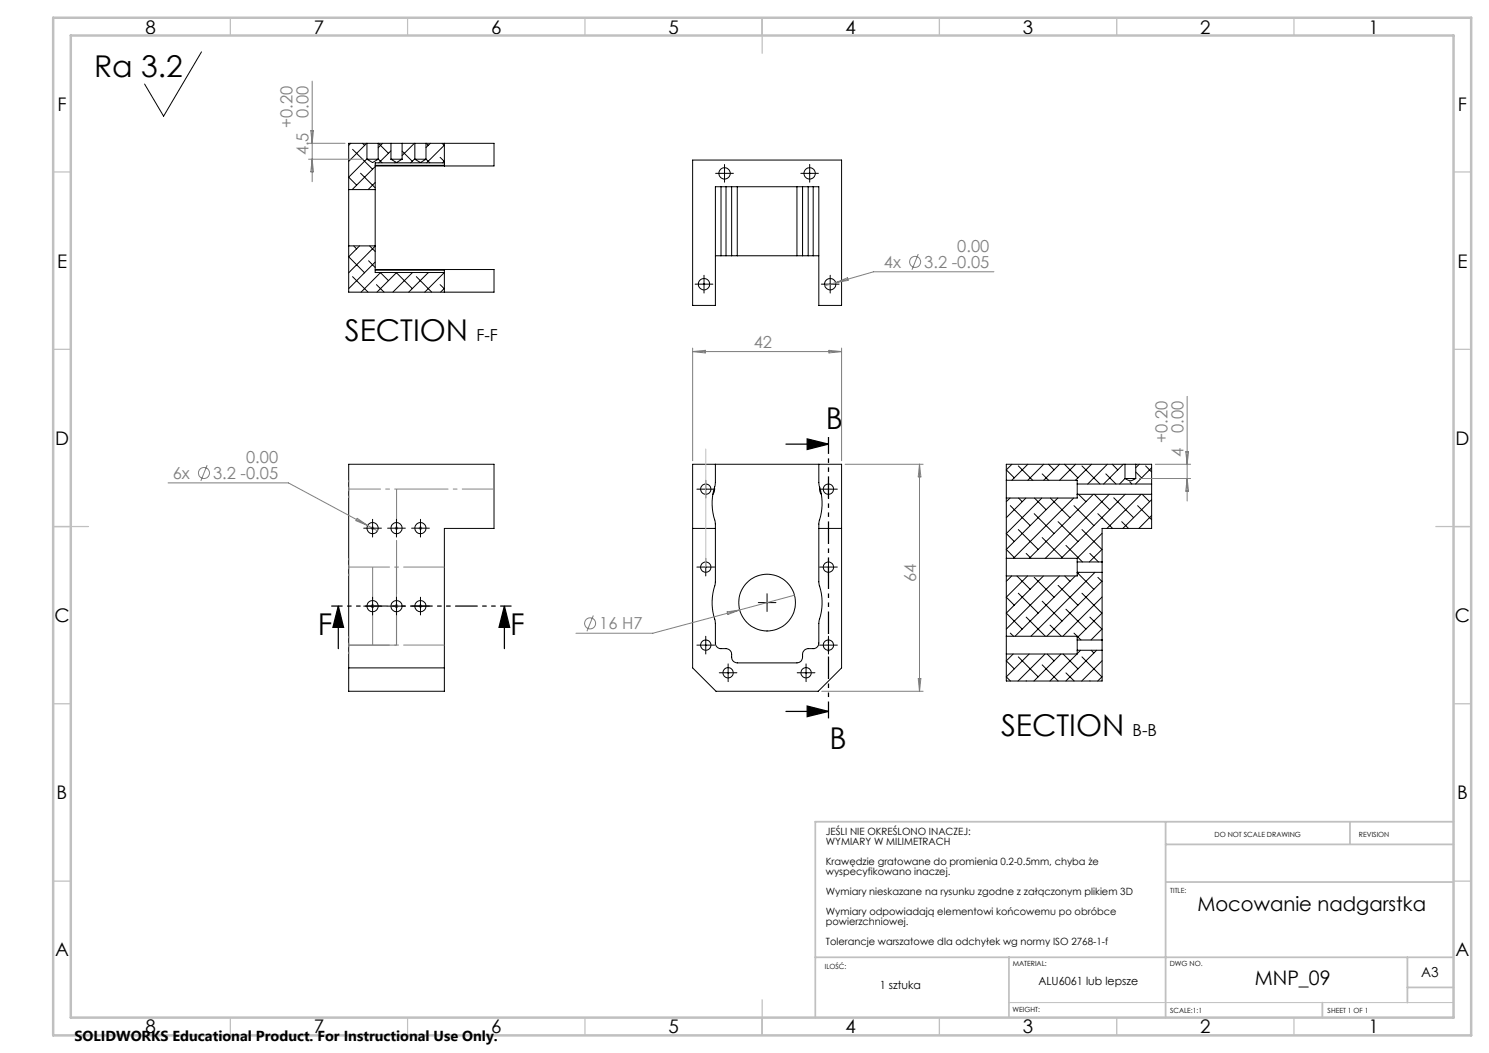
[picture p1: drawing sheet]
<svg xmlns="http://www.w3.org/2000/svg" width="420mm" height="297mm" viewBox="0 0 420 297" stroke-linecap="round" stroke-linejoin="round" font-family="sans-serif">
<g fill="none" stroke="#000" stroke-width=".28">
<path d="M56.8 14.6l-10.7 18.2-5.3-9.1M98.4 53.5v15.9M98.4 53.5h7.4M98.9 40.4l-.5 .6M99.4 42.1l5.7 5.6M101.7 48.9l4.1 4.1M102.2 40.4l.6 .6M103.4 40.4l-5 5.1M103.5 44.9h3.2M103.5 40.4h3.2M103.5 40.4h-5.1v13.1M103.5 44.8l-5.1 5.2 2.2 2.2"/>
<path d="M103.5 40.4v4.5M103.5 44.9l1.6 1 1.6-1M105.8 53.5v15.9M105.8 47l-6.5 6.5M105.8 51.5l-2 2M105.8 46.6h19.5M106.7 44.8l1.1 1.1M106.7 40.4h3.6M106.7 40.4v4.5M106.8 40.4l2.8 2.8M107.9 40.4l-1.2 1.3M110.3 44.9h3.1"/>
<path d="M110.3 40.4h3.1M110.3 42.5l-3.4 3.4M110.3 40.4v4.5M110.3 44.9l1.5 1 1.6-1M111.6 45.7l-.2 .2M113.4 42.6l2.9 2.9M113.4 40.4h3.6M113.4 40.4v4.5M116.9 40.4l-3.5 3.5M117 44.9h3.2M117 40.4h3.2M117 44.8l-1.1 1.1"/>
<path d="M117 40.4v4.5M117 44.9l1.6 1 1.6-1M120.2 40.4h19.1v6.4h-33.5M120.2 44.9l1 1M120.2 40.4v4.5M120.2 40.4l.6 .6M121.4 40.4l-1.2 1.2M124.1 44.4l1.2 1.1M124.7 40.4l.6 .7M125.3 45.9v.7M125.3 46.6v.2M125.3 40.4v5.5"/>
<path d="M125.3 41l-5 4.9M125.3 45.4l-.5 .5M125.3 45.9h-19.5v7.6M195.4 45.2h42v40.9h-6.4v-33.4h-29.2v33.4h-6.4zM201.9 48.9h5M203.4 52.7v19.4M204.4 46.4v5M204.8 52.7v19.4M206.4 52.7v19.4M208 52.7v19.4M224.8 52.7v19.4M225.9 48.9h5"/>
<path d="M226.4 52.7v19.4M228 52.7v19.4M228.4 46.4v5M229.4 52.7v19.4M98.4 69.4v13h40.9v-6.4h-33.5M98.4 69.4h7.4M99.4 78l4.4 4.4M99.8 69.4l.8 .8M101.4 69.4l-3 3 4.4 4.5M104 73.6l1.8 1.9M104.2 69.4l1.6 1.5M105.8 69.4l-7.4 7.5"/>
<path d="M105.8 73.9l-7.4 7.5M105.8 69.4v7.5h19.5M105.8 76.2h19.5M107.3 76.9l2.3 2.3M107.4 76.9l-5.6 5.5M111.8 76.9l4.5 4.5M111.9 76.9l-5.6 5.5M116.3 76.9l-5.5 5.5M117.4 78l4.4 4.4M120.8 76.9h.1M120.8 76.9l-5.5 5.5M125.2 76.9l.1 .1"/>
<path d="M125.3 76.2v.7M125.3 76v.2M125.3 76.9v5.5M125.3 76.9l-5.5 5.5M198.6 77.6v5.1M201.8 72.1h1.6M203.4 72.1h1.4M204.8 72.1h1.6M206.4 72.1h1.6M208 72.1h16.8M224.8 72.1h1.6M226.4 72.1h1.6"/>
<path d="M228 72.1h1.4M229.4 72.1h1.6M234.2 77.6v5.1M106.2 80.3l2.1 2.1M124.1 80.3l1.2 1.2M125.3 81.3l-1 1.1M196.1 80.1h5M231.7 80.1h5M98.4 130.9h40.9v18.1h-14v46h-26.9zM195.4 130.9h42v57.5l-6.6 6.6h-28.8l-6.6-6.6zM196.6 138h5M199.1 135.5v5"/>
<path d="M201.5 137.5v1l-.4 .9M201.8 130.9v5.5a17.8 17.8 0 0 0 0 11.1v16.9a17.7 17.7 0 0 0 0 11.1v5.9a1.57 1.57 0 0 0 1.6 1.5 3.2 3.2 0 0 1 2.3 .3l.6 1.1a2.07 2.07 0 0 0 1.3 2.6l17.2 .1a1.76 1.76 0 0 0 1.6-2.4 1.63 1.63 0 0 1 1.6-1.7 2.88 2.88 0 0 0 2.3-.2l.4-.5 .3-.8v-5.7a18.1 18.1 0 0 0 0-11.5v-16.5a18 18 0 0 0 0-11.4v-5.4M231.2 138h5M231.2 137.5v1l.5 .9M233.7 135.5v5M283.8 135.5v5M283.8 135.5h20v1M285.4 130.9l-1.6 1.6 2.3 2.3M287.2 131.4l4.1 4.1M289.9 130.9l-4.5 4.6M294 133.7l1.8 1.8M294.4 130.9l-4.5 4.6"/>
<path d="M295.8 130.9l1.5 1.6M298.9 130.9l-4.5 4.6M300.2 130.9l3.9 3.9M303.4 130.9l-4.5 4.6M303.8 136.5v2.9M303.8 139.4v1.1h-20M303.8 139.4h21M303.8 136.5h21M303.9 139.4l-.1 .1M304.2 139.4l2.1 2.1M305.2 131.4l5.1 5.1M307.9 130.9l-4.5 4.6"/>
<path d="M308.4 139.4l-18.1 18.1M308.7 139.4l4.3 4.4M311.9 133.7l2.9 2.8M312.3 130.9l-5.5 5.6M312.9 139.4l-18 18.1M313.7 130.9l1.6 1.6M316.9 130.9l-5.6 5.6M317.3 135a2.12 2.12 0 0 0 3.1 0M317.3 135h3.1M317.3 130.9h3.1M317.3 130.9h-33.5v4.6M317.3 135l-1.5 1.5"/>
<path d="M317.3 130.9v4.1M317.4 139.4l-18.1 18.1M318.7 135.9l.6 .6M320.4 130.9h4.4v5.6M320.4 133.1l1.6 1.7M320.4 130.9v4.1M321.3 130.9l-.9 1M321.9 139.4l-9.7 9.6M322.2 139.4l2.1 2.1M323.1 131.4l1.7 1.7M324.8 136.5v2.9M324.8 139.4v9.6h-13.9v9.5"/>
<path d="M324.8 131.9l-4.5 4.6M324.8 136.5h.1M102.6 149h5M105.1 146.5v5M109.3 149h5M111.8 146.5v5M116.1 149h5M118.6 146.5v5M195.4 149h6.4M196.6 159.9h5M199.1 157.5v5M231 149h6.4"/>
<path d="M231.2 159.9h5M233.7 157.5v5M283.8 157.5v5M283.8 140.5v17M283.8 157.5h20v1M284.9 140.5l-1.1 1M285 142.6l5.6 5.6M287.2 149.4l5.6 5.6M287.3 140.5l1 1M289.4 140.5l-5.6 5.5M289.5 156.1l1.3 1.4M291.7 144.9l5.6 5.6"/>
<path d="M291.8 140.5l3.3 3.3M293.9 140.5l-10.1 10 2.3 2.2M294 151.6l5.6 5.6M296.3 140.5l5.5 5.5M298.4 140.5l-14.6 14.5 2.5 2.5M298.4 147.1l5.7 5.6M300.7 153.8l4.6 4.7M302.9 140.5l-17 17M302.9 142.6l5.6 5.6M303.8 158.5v2.9M303.8 158.5h7.1M305.2 149.4l5.6 5.6"/>
<path d="M307.4 156.1l2.4 2.4M309.7 144.9l4.1 4.1M310.9 158.5v2.9M310.9 150.4l-7.1 7.1M310.9 154.9l-3.6 3.6M314.1 140.4l5.7 5.6M316.4 147.1l1.9 1.9M320.9 142.6l3.9 4M324.8 140.9l-8.1 8.1M324.8 145.4l-3.6 3.6M102.6 171h5M105.1 168.4v5.1"/>
<path d="M109.3 171h5M111.8 168.4v5.1M116.1 171h5M118.6 168.4v5.1M199.1 179.5v5M213.9 170h5M216.4 167.5v5M233.7 179.5v5M283.8 179.5v5M283.8 162.5v17M283.8 179.5h20M285 178.6l.9 .9"/>
<path d="M285.4 162.5l-1.6 1.5M286.8 162.5l3.8 3.7M287.2 167.3l5.6 5.6M289.5 174.1l5.4 5.4M289.8 162.5l-6 5.9 2.3 2.3M291.7 162.8l5.6 5.6M294 169.6l5.6 5.6M294.3 162.5l-10.5 10.4 4.5 4.5M296.2 176.3l3.2 3.2M298.4 165.1l5.7 5.6M298.8 162.5l-15 14.9M300.3 162.5l1.5 1.5"/>
<path d="M300.7 171.8l5.6 5.6M302.9 178.6l.9 .9M303.3 162.5l-17 17M303.8 179.5l1.1 1M303.8 161.5l4.7 4.7M303.8 161.4v1.1h-20M303.8 179.5v1M303.8 161.4h7.1M304.4 161.4l-.6 .5M305.2 167.3l5.6 5.6M307.4 174.1l3.5 3.4M308.9 161.4l-18.1 18.1"/>
<path d="M309.7 162.8l1.2 1.2M310.9 163.9l-15.6 15.6M310.9 168.4l-11.1 11.1M310.9 177.4l-3.2 3.1M310.9 172.9l-7.1 7M310.9 161.4v19.1M98.4 188.4h26.9M196.6 182h5M202.9 189.8h5M205.4 187.3v5M224.9 189.8h5M227.4 187.3v5"/>
<path d="M231.2 182h5M285.8 184.5l-2 1.9 2.3 2.3M287.2 185.3l5.6 5.6M289.5 192v.1M290.3 184.5l-6.5 6.4 1.2 1.2M294 187.5l4.5 4.6M294.8 184.5l-7.6 7.6M295.4 184.5l1.9 1.9M299.3 184.5l-7.7 7.6M299.9 184.5l4.2 4.2M300.7 189.8l2.3 2.3M303.8 184.5l-7.6 7.6"/>
<path d="M303.8 180.5v2.9M303.8 183.4v1.1h-20M303.8 183.4h7.1M303.8 180.5h7.1M304.8 183.4l-1 1M305.2 185.3l5.6 5.6M307.4 192l.1 .1M307.8 183.4l.7 .8M309.3 183.4l-8.7 8.7M310.9 180.5v2.9M310.9 186.4l-5.8 5.7M310.9 190.8l-1.3 1.3"/>
<path d="M310.9 183.4v8.7h-27.1v-7.6"/>
<circle cx="204.4" cy="48.9" r="1.59"/>
<circle cx="228.4" cy="48.9" r="1.6"/>
<circle cx="198.6" cy="80.1" r="1.6"/>
<circle cx="234.2" cy="80.1" r="1.6"/>
<circle cx="199.1" cy="138" r="1.44"/>
<circle cx="233.7" cy="138" r="1.45"/>
<circle cx="105.1" cy="149" r="1.56"/>
<circle cx="111.8" cy="149" r="1.58"/>
<circle cx="118.6" cy="149" r="1.56"/>
<circle cx="199.1" cy="160" r="1.47"/>
<circle cx="233.7" cy="160" r="1.46"/>
<circle cx="105.1" cy="171" r="1.58"/>
<circle cx="111.8" cy="171" r="1.59"/>
<circle cx="118.6" cy="171" r="1.58"/>
<circle cx="216.4" cy="170" r="8"/>
<circle cx="199.1" cy="182" r="1.45"/>
<circle cx="205.4" cy="189.8" r="1.44"/>
<circle cx="227.4" cy="189.8" r="1.45"/>
<circle cx="233.7" cy="182" r="1.44"/>
</g>
<g fill="none" stroke="#808080" stroke-width=".28">
<path d="M87.7 36.9h.7l-.3 3.5zM88.1 22.9v28.4M87 44.9h15.5M87 40.4h10.3M88.1 44.9l.3 3.6h-.7zM235.7 79.7l-3.1 .9M235.7 79.7l3.3-1.4 .2 .8zM259 71.6l-1.8 4.5M280.4 76.7h-34l-10.7 3M195.4 98.2v31.8M195.4 99.2h42M195.4 99.2l3.5-.4v.8z"/>
<path d="M233.8 98.8l3.6 .4-3.6 .4zM237.4 98.2v31.8M334.9 111.8v29.5M47.4 136.2h34l25.1 13.5M58.4 131.2l-1.7 4.4M238.4 130.9h22M259.4 130.9v64.1M259.4 130.9l.4 3.6h-.8zM321.4 135h14.4M325.9 130.9h9.9M334.5 127.4h.7l-.3 3.5zM334.9 135l.3 3.5h-.7z"/>
<path d="M100.8 146.2l2.9 2-3.3-1.3zM104.6 149h1M104.7 148.6l.7 .7M105.1 148.5v1M105.4 148.6l-.7 .7M111.3 149h1M111.5 148.6l.7 .7M111.8 148.5v1M111.8 159.9v22.1h-13.4M112.2 148.6l-.7 .7M118.1 149h1M118.3 148.6l.7 .7"/>
<path d="M118.6 148.5v1M119 148.6l-.7 .7M104.6 171h1M104.7 170.6l.7 .7M105.1 170.5v.9M105.4 170.6l-.7 .7M111.3 171h1M111.5 170.6l.7 .7M112.2 170.6l-.7 .7M118.1 171h1M118.3 170.6l.7 .7M118.6 170.5v.9"/>
<path d="M119 170.6l-.7 .7M167.4 173.6l-1.8 4.4M205.1 172.6l3.5-.6-3.3 1.3zM224.1 167.9l-40 10.7h-21.6M231.8 195h28.6M259 191.4h.8l-.4 3.6z"/>
<circle cx="258.1" cy="73.9" r="1.55"/>
<circle cx="57.5" cy="133.4" r="1.55"/>
<circle cx="166.4" cy="175.8" r="1.55"/>
</g>
<path d="M221.7 125.3h12M227.7 123.8l6 1.5-6 1.5zM95.4 171l1.5 5.9h-3zM95.4 171v11.9M142.3 171l1.5 5.9h-3zM142.3 171v11.9M227.7 199.1l6 1.6-6 1.4zM221.7 200.7h12" fill="none" stroke="#000" stroke-width=".35"/>
<path d="M233.7 123.3v79.3" fill="none" stroke="#000" stroke-width=".35" stroke-dasharray="6.3 1.3 1.3 1.3 1.3 1.3" stroke-dashoffset="1.6" stroke-linecap="butt"/>
<path d="M144.3 170.9h-50.9" fill="none" stroke="#000" stroke-width=".35" stroke-dasharray="6.3 1.3 1.3 1.3 1.3 1.3" stroke-dashoffset="3.2" stroke-linecap="butt"/>
<path d="M98.4 135.4v5M98.4 157.4v5M98.4 179.4v5" fill="none" stroke="#808080" stroke-width=".28" stroke-dasharray="15.2 1.3 1.3 1.3" stroke-dashoffset="14.6" stroke-linecap="butt"/>
<path d="M98.4 159.9h27M98.4 181.9h27" fill="none" stroke="#808080" stroke-width=".28" stroke-dasharray="15.2 1.3 1.3 1.3" stroke-dashoffset="3.6" stroke-linecap="butt"/>
<path d="M98.4 137.9h41" fill="none" stroke="#808080" stroke-width=".28" stroke-dasharray="15.2 1.3 1.3 1.3" stroke-dashoffset="6.2" stroke-linecap="butt"/>
<path d="M111.9 181.9v-44" fill="none" stroke="#808080" stroke-width=".28" stroke-dasharray="15.2 1.3 1.3 1.3" stroke-dashoffset="4.7" stroke-linecap="butt"/>
<path d="M105.1 181.9v-22" fill="none" stroke="#808080" stroke-width=".28" stroke-dasharray="15.2 1.3 1.3 1.3" stroke-dashoffset="6.1" stroke-linecap="butt"/>
<path d="M111.9 170.9h-6.8" fill="none" stroke="#808080" stroke-width=".28" stroke-dasharray="15.2 1.3 1.3 1.3" stroke-dashoffset="13.8" stroke-linecap="butt"/>
<path d="M199.1 126.6v33.3M284.6 282.8h125.4" fill="none" stroke="#c0c0c0" stroke-width=".28"/>
<g fill="none" stroke="#c0c0c0" stroke-width=".35">
<path d="M65 5v5M115 5v5M165 5v5M215 5v10M265 5v5M315 5v5M365 5v5M15 48.5h5M410 48.5h5M15 98.5h5M410 98.5h5M15 148.5h10"/>
<path d="M405 148.5h10M15 198.5h5M410 198.5h5M15 248.5h5M410 248.5h5M65 287v5M115 287v5M165 287v5M215 282v10M265 287v5M315 287v5M365 287v5"/>
</g>
<path d="M328.8 231.8v55.2M328.8 238.2h81.2M380.8 231.8v6.4M410 231.8h-180v55.2M328.8 248.8h81.2M230 270h180M284.6 270v17M397 270v12.8M397 278.5h13M373 282.8v4.2" fill="none" stroke="#c0c0c0" stroke-width=".5"/>
<path d="M15 5h400v287h-400zM20 10h390v277h-390z" fill="none" stroke="#c0c0c0" stroke-width=".7"/>
<path d="M227.7 123.8l6 1.5-6 1.5zM227.7 199.1l6 1.6-6 1.4zM142.3 171l1.5 5.9h-3zM95.4 171l1.5 5.9h-3z" fill="#000"/>
<g font-size="8.5">
<text x="26.5" y="21.8">Ra 3.2</text>
<text x="97.3" y="96.1">SECTION</text>
<text x="232.9" y="121">B</text>
<text x="89.7" y="179.1">F</text>
<text x="143.9" y="179.1">F</text>
<text x="282.4" y="207.7">SECTION</text>
<text x="234" y="211.1">B</text>
</g>
<g font-size="5.6">
<text x="337.7" y="256.9">Mocowanie nadgarstka</text>
<text x="353.9" y="277.9">MNP_09</text>
</g>
<g font-size="5.3">
<text x="41" y="9.5">8</text>
<text x="88.5" y="9.5">7</text>
<text x="138.5" y="9.5">6</text>
<text x="188.5" y="9.5">5</text>
<text x="238.5" y="9.5">4</text>
<text x="288.5" y="9.5">3</text>
<text x="338.5" y="9.5">2</text>
<text x="386" y="9.5">1</text>
<text x="16.2" y="31.3">F</text>
<text x="411.2" y="31.3">F</text>
<text x="16.1" y="75.5">E</text>
<text x="411.1" y="75.5">E</text>
<text x="15.5" y="125.5">D</text>
<text x="410.5" y="125.5">D</text>
<text x="15.4" y="175.5">C</text>
<text x="410.4" y="175.5">C</text>
<text x="16" y="225.5">B</text>
<text x="411" y="225.5">B</text>
<text x="15.5" y="269.8">A</text>
<text x="410.5" y="269.8">A</text>
<text x="41" y="291.5">8</text>
<text x="88.5" y="291.5">7</text>
<text x="138.5" y="291.5">6</text>
<text x="188.5" y="291.5">5</text>
<text x="238.5" y="291.5">4</text>
<text x="288.5" y="291.5">3</text>
<text x="338.5" y="291.5">2</text>
<text x="386" y="291.5">1</text>
</g>
<g font-size="4.7" fill="#808080">
<text x="87" y="33.2" transform="rotate(-90 87 33.2)">0.00</text>
<text x="82.5" y="36" transform="rotate(-90 82.5 36)">+0.20</text>
<text x="87" y="43.8" transform="rotate(-90 87 43.8)">4.5</text>
<text x="270" y="71.1">0.00</text>
<text x="249.3" y="75.6">4x</text>
<text x="260.7" y="75.6">3.2 -0.05</text>
<text x="212.6" y="98.1">42</text>
<text x="329.3" y="124.9" transform="rotate(-90 329.3 124.9)">+0.20</text>
<text x="333.9" y="122.1" transform="rotate(-90 333.9 122.1)">0.00</text>
<text x="69.4" y="130.6">0.00</text>
<text x="333.8" y="128.8" transform="rotate(-90 333.8 128.8)">4</text>
<text x="48.7" y="135.1">6x</text>
<text x="60.1" y="135.1">3.2 -0.05</text>
<text x="258.4" y="164.3" transform="rotate(-90 258.4 164.3)">64</text>
<text x="169" y="177.5">16 H7</text>
</g>
<g font-size="4.7">
<text x="134.4" y="96.1">F-F</text>
<text x="319.5" y="207.7">B-B</text>
</g>
<text font-size="4.1" x="21" y="293.7">SOLIDWORKS Educational Product. For Instructional Use Only.</text>
<text font-size="3.9" x="400.9" y="275.5">A3</text>
<g font-size="3.2">
<text x="248.2" y="278.8">1 sztuka</text>
<text x="292.9" y="277.9">ALU6061 lub lepsze</text>
</g>
<g font-size="2.8">
<text x="232.9" y="235.5">JEŚLI NIE OKREŚLONO INACZEJ:</text>
<text x="232.9" y="238.3">WYMIARY W MILIMETRACH</text>
<text x="232.9" y="244">Krawędzie gratowane do promienia 0.2-0.5mm, chyba że</text>
<text x="232.9" y="246.8">wyspecyfikowano inaczej.</text>
<text x="232.9" y="252.5">Wymiary nieskazane na rysunku zgodne z załączonym plikiem 3D</text>
<text x="232.9" y="258.1">Wymiary odpowiadają elementowi końcowemu po obróbce</text>
<text x="232.9" y="260.9">powierzchniowej.</text>
<text x="232.9" y="266.6">Tolerancje warszatowe dla odchyłek wg normy ISO 2768-1-f</text>
</g>
<g font-size="2">
<text x="342.6" y="236">DO NOT SCALE DRAWING</text>
<text x="383.3" y="236.2">REVISION</text>
<text x="330.1" y="251.9">TITLE:</text>
<text x="232.6" y="273.4">ILOŚĆ:</text>
<text x="285.6" y="272.5">MATERIAL:</text>
<text x="330" y="272.5">DWG NO.</text>
<text x="285.6" y="285.5">WEIGHT:</text>
<text x="330.1" y="285.6">SCALE:1:1</text>
<text x="374.5" y="285.6">SHEET 1 OF 1</text>
</g>
</svg>
